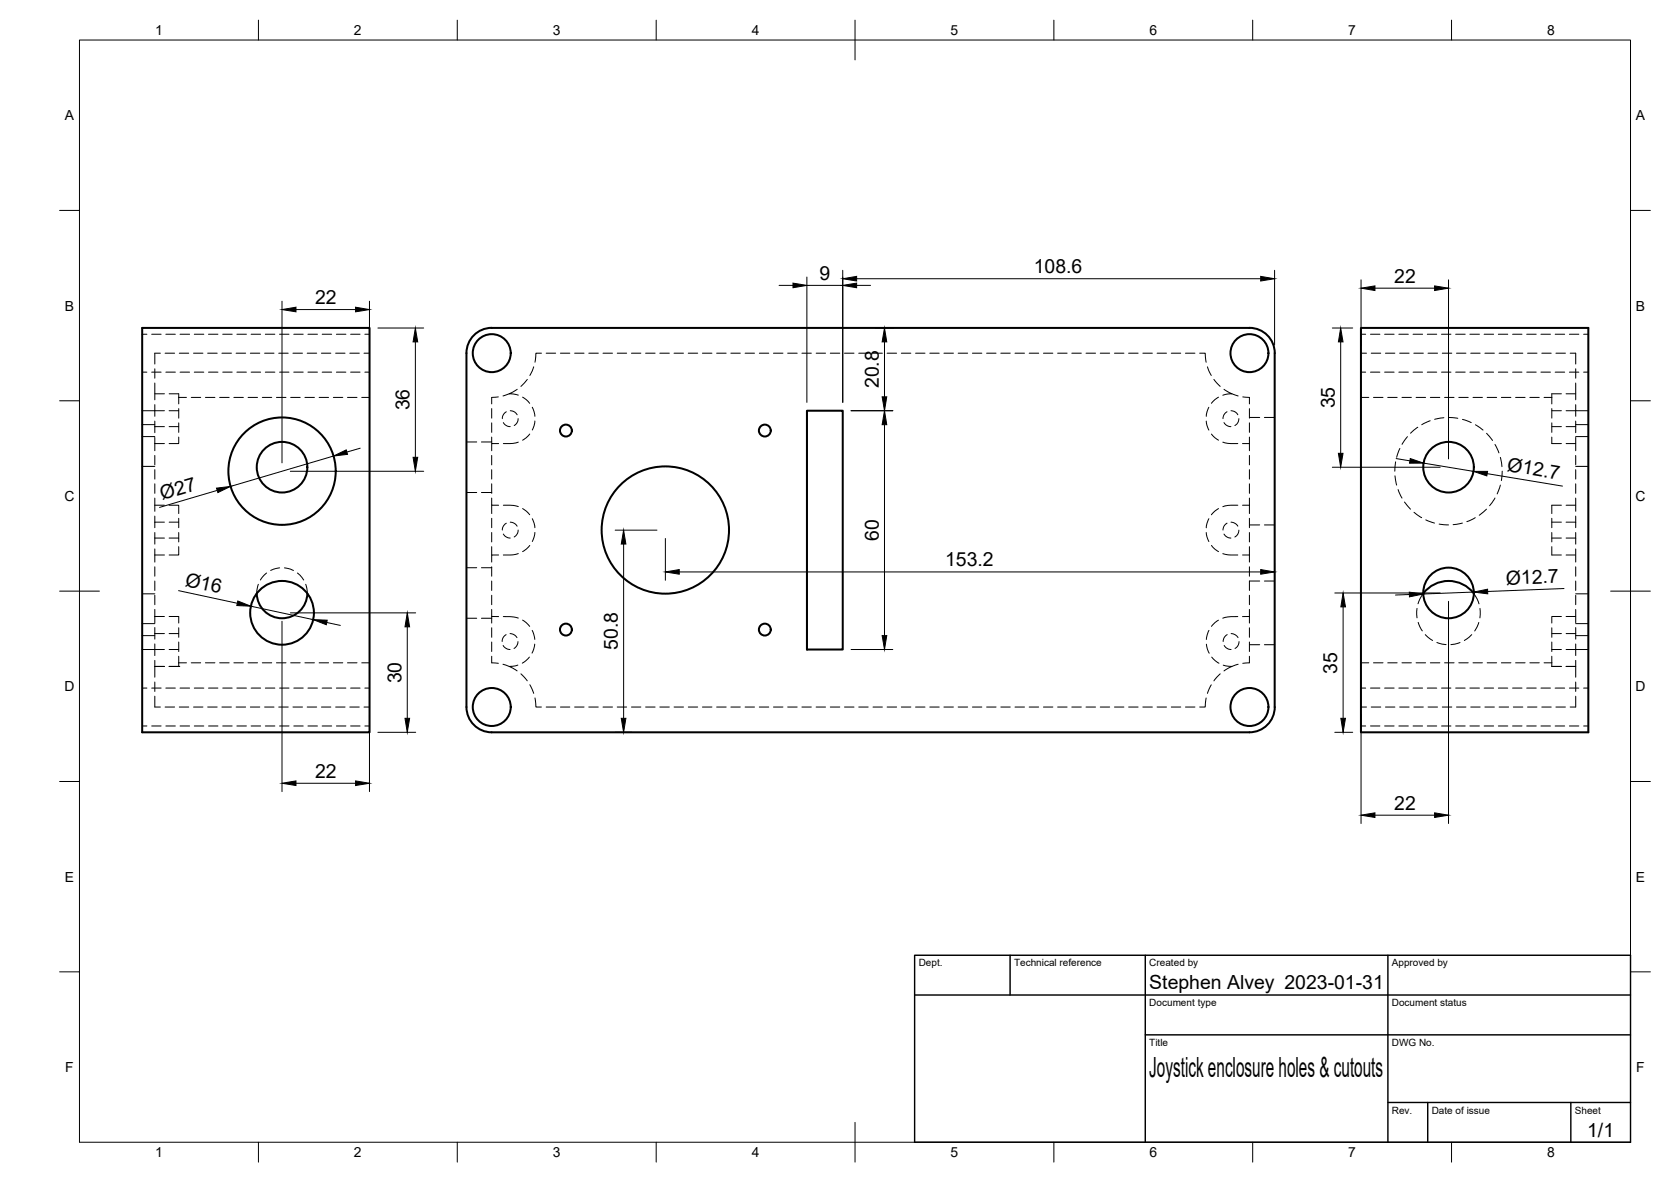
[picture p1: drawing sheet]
<svg xmlns="http://www.w3.org/2000/svg" width="420mm" height="297mm" viewBox="0 0 420 297" stroke-linecap="round" stroke-linejoin="round" font-family="sans-serif">
<!-- layer: Hidden -->
<g fill="none" stroke="#000" stroke-width=".25">
<path d="M35.8 84h1.1M35.8 93.5h1.1M38.1 84h2.4M38.1 93.5h2.4M38.9 92.7v2.3M38.9 96.3v4.2M38.9 99h2.4M40.3 88.8h-1.4v2.7M41.5 88.8h2.4M41.7 84h2.4M41.7 93.5h2.4M42.5 99h2.4v.9"/>
<path d="M44.9 99.9h2M44.9 99.9v1.6M45.1 88.8h2.4M45.3 84h2.4M45.3 93.5h2.4M48.1 99.9h2.4M48.7 88.8h2.3M48.9 84h2.3M48.9 93.5h2.3M51.6 99.9h2.4M52.2 88.8h2.4M52.4 84h2.4"/>
<path d="M52.4 93.5h2.4M55.2 99.9h2.4M55.8 88.8h2.4M56 84h2.4M56 93.5h2.4M58.8 99.9h2.4M59.4 88.8h2.4M59.6 84h2.4M59.6 93.5h2.4M62.4 99.9h2.3M62.9 88.8h2.4M63.1 84h2.4"/>
<path d="M63.1 93.5h2.4M66 99.9h2.3M66.5 88.8h2.4M66.7 84h2.4M66.7 93.5h2.4M69.5 99.9h2.4M70.1 88.8h2.4M70.3 84h2.4M70.3 93.5h2.4M73.1 99.9h2.4M73.7 88.8h2.4M73.9 84h2.3"/>
<path d="M73.9 93.5h2.3M76.7 99.9h2.4M77.2 88.8h2.4M77.4 84h2.4M77.4 93.5h2.4M80.2 99.9h2.4M80.8 88.8h2.4M81 84h2.4M81 93.5h2.4M83.8 99.9h2.4M84.4 88.8h2.4M84.6 84h2.4"/>
<path d="M84.6 93.5h2.4M87.4 99.9h2.4M87.9 88.8h2.4M88.2 84h2.3M88.2 93.5h2.3M91 99.9h1.9M91.5 88.8h1.4M91.7 84h1.2M91.7 93.5h1.2M125.3 99.7l-1.7 .2v1.6M128 99l-1.5 .5M130 97.8l-2 1.2 2.3 .3"/>
<path d="M131.4 99.8l.9 .6 .9 1M132.6 95.3l-1.6 1.8M134.2 92.2l-1 2.1M136.1 88.8h-1.4l-.2 2.2M137.3 88.8h2.4M140.9 88.8h2.4M144.5 88.8h2.4M148 88.8h2.4M151.6 88.8h2.4M155.2 88.8h2.4M158.8 88.8h2.3M162.3 88.8h2.4"/>
<path d="M165.9 88.8h2.4M169.5 88.8h2.4M173.1 88.8h2.3M176.6 88.8h2.4M180.2 88.8h2.4M183.8 88.8h2.3M187.3 88.8h2.4M190.9 88.8h2.4M194.5 88.8h2.4M198.1 88.8h2.3M201.6 88.8h2.4M205.2 88.8h2.4"/>
<path d="M208.8 88.8h2.4M212.3 88.8h2.4M215.9 88.8h2.4M219.5 88.8h2.4M223.1 88.8h2.3M226.6 88.8h2.4M230.2 88.8h2.4M233.8 88.8h2.4M237.3 88.8h2.4M240.9 88.8h2.4M244.5 88.8h2.4M248.1 88.8h2.3"/>
<path d="M251.7 88.8h2.3M255.2 88.8h2.4M258.8 88.8h2.4M262.4 88.8h2.3M265.9 88.8h2.4M269.5 88.8h2.4M273.1 88.8h2.4M276.6 88.8h2.4M280.2 88.8h2.4M283.8 88.8h2.4M287.4 88.8h2.4M290.9 88.8h2.4"/>
<path d="M294.5 88.8h2.4M298.1 88.8h2.4M301.6 88.8h1.4l.3 2.2M303.6 92.2l1 2.1M305.2 95.3l1.6 1.8M306.4 99.8l-.9 .6-.9 1M307.8 97.8l2 1.2-2.3 .3M309.8 99l1.5 .5M312.5 99.7l1.7 .2v1.6M342.2 88.8h1.4M342.2 99.9h2M342.2 84h1.2"/>
<path d="M342.2 93.5h1.2M344.6 84h2.4M344.6 93.5h2.4M344.8 88.8h2.4M345.4 99.9h2.3M348.1 84h2.4M348.1 93.5h2.4M348.4 88.8h2.3M348.9 99.9h2.4M351.7 84h2.4M351.7 93.5h2.4M351.9 88.8h2.4"/>
<path d="M352.5 99.9h2.4M355.3 84h2.4M355.3 93.5h2.4M355.5 88.8h2.4M356.1 99.9h2.4M358.9 84h2.4M358.9 93.5h2.4M359.1 88.8h2.4M359.6 99.9h2.4M362.5 84h2.3M362.5 93.5h2.3M362.6 88.8h2.4"/>
<path d="M363.2 99.9h2.4M366 84h2.4M366 93.5h2.4M366.2 88.8h2.4M366.8 99.9h2.4M369.6 84h2.4M369.6 93.5h2.4M369.8 88.8h2.4M370.4 99.9h2.3M373.2 84h2.4M373.2 93.5h2.4M373.4 88.8h2.4"/>
<path d="M373.9 99.9h2.4M376.7 84h2.4M376.7 93.5h2.4M376.9 88.8h2.4M377.5 99.9h2.4M380.3 84h2.4M380.3 93.5h2.4M380.5 88.8h2.4M381.1 99.9h2.4M383.9 84h2.4M383.9 93.5h2.4M384.1 88.8h2.4"/>
<path d="M384.7 99.9h2.3M387.5 84h2.3M387.5 93.5h2.3M387.7 88.8h2.3M388.2 99.9h2M390.2 99.9v1.6M391 84h2.4M391 93.5h2.4M391.2 88.8h2.4M392.6 99h-2.4v.9M393.8 99h2.4M394.6 84h2.4"/>
<path d="M394.6 93.5h2.4M394.8 88.8h1.4v2.7M396.2 96.3v4.2M396.2 92.7v2.3M398.2 84h1.2M398.2 93.5h1.2M35.8 103.2h5.5M35.8 106.7h3.1M35.8 109.7h3.1M35.8 117.2h3.1M38.9 101.7v2.9M38.9 107.2v1.5"/>
<path d="M38.9 109.9v1.6M38.9 105.8v1.4M38.9 111.5h2.4M38.9 107.2h2.4M38.9 111.5v1.8M38.9 114.5v2.3M38.9 118v2.4M42.5 103.2h2.4M42.5 107.2h2.4M44.9 109.8v1.7h-2.4M44.9 102.7v2.4M44.9 106.3v2.4"/>
<path d="M117.3 111.1h2.6M121.1 111.1h2.5M123.6 102.7v2.4M123.6 106.3v2.4M123.6 109.8v1.7M123.6 114.5v2.3M123.6 118v2.4M125.4 111.5h-1.8v1.8M126.6 106.2l.7 .7 1 .3M127.3 103.5l-.8 .8-.2 .9M128.3 103.2l1.2 .4 .5 .6M130.3 105.2l-.3 1.1-.7 .6"/>
<path d="M130.3 111.1a8.7 8.7 0 0 1-3.7 .4M133.2 109.1l-.9 .9-.9 .6M133.8 102.3l.5 1.1 .2 1.2M134.5 105.8l-.2 1.2-.5 1.1M303.3 105.8l.2 1.2 .5 1.1M304 102.3l-.5 1.1-.2 1.2M304.6 109.1l.9 .9 .9 .6M307.5 111.1a8.7 8.7 0 0 0 3.7 .4M307.8 106.2l.7 .7 1 .3M308.5 103.5l-.8 .8-.2 .9M309.5 103.2l1.2 .4 .5 .6M311.5 105.2l-.3 1.1-.7 .6"/>
<path d="M312.4 111.5h1.8M314.2 102.7v2.4M314.2 106.3v2.4M314.2 109.8v3.5M314.2 114.5v2.3M314.2 118v2.4M314.2 104.9h2.5M317.9 104.9h2.6M350.8 119.6l.4 2.3M350.9 116.1l-.2 2.3M352 112.7l-.8 2.2M353.9 109.7l-1.4 2"/>
<path d="M356.5 107.4l-1.8 1.5M359.6 105.7l-2.1 1M363.1 105l-2.4 .4M364.2 104.9l2.4 .2M367.7 105.4l2.2 .8M371 106.8l1.9 1.3M373.8 108.9l1.5 1.8M375.9 111.7l1 2.1M377.3 114.9l.4 2.4M377.7 118.4l-.2 2.4M390.2 109.8v1.7h2.4M390.2 102.7v2.4"/>
<path d="M390.2 106.3v2.4M390.2 103.2h2.4M390.2 107.2h2.4M393.8 111.5h2.4M393.8 103.2h5.6M393.8 107.2h2.4M396.2 109.9v3.4M396.2 107.2v1.5M396.2 101.7v2.9M396.2 105.8v1.4M396.2 114.5v2.3M396.2 118v2.4"/>
<path d="M396.2 106.7h3.2M396.2 109.7h3.2M396.2 117.2h3.2M38.9 127v1.5M38.9 129.7v1.5M38.9 135.2v1.5M38.9 138v1.5M38.9 131.2v1.4M38.9 133.8v1.4M38.9 127h2.4M38.9 139.5h2.4M38.9 135.2h2.4"/>
<path d="M38.9 131.2h2.4M38.9 121.6v2.4M38.9 125.2v1.8M38.9 139.5v1.8M42.5 127h2.4v2.1M42.5 135.2h2.4M42.5 131.2h2.4M44.9 137.4v2.1h-2.4M44.9 130.2v2.4M44.9 133.8v2.4M117.3 123.8h2.6M121.1 123.8h2.5"/>
<path d="M123.6 125.2v1.8h1.8M123.6 121.6v2.4M123.6 127v2.1M123.6 130.2v2.4M123.6 133.8v2.4M123.6 137.4v2.1M125.4 139.5h-1.8v1.8M126.6 127a9.3 9.3 0 0 1 3.7 .3M126.6 134.2l.7 .7 1 .3M127.3 131.5l-.8 .8-.2 .9M128.3 131.2l1.2 .4 .5 .6M130.3 133.2l-.3 1.1-.7 .6"/>
<path d="M130.3 139.1a8.7 8.7 0 0 1-3.7 .4M131.4 127.8l.9 .6 .9 1M133.2 137.1l-.9 .9-.9 .6M133.8 130.4l.5 1 .2 1.2M134.5 133.8l-.2 1.2-.5 1.1M303.3 133.8l.2 1.2 .5 1.1M304 130.4l-.5 1-.2 1.2M304.6 137.1l.9 .9 .9 .6M306.4 127.8l-.9 .6-.9 1M307.5 139.1a9.3 9.3 0 0 0 3.7 .4M307.8 134.2l.7 .7 1 .3M308.5 131.5l-.8 .8-.2 .9"/>
<path d="M309.5 131.2l1.2 .4 .5 .6M311.2 127a8.7 8.7 0 0 0-3.7 .3M311.5 133.2l-.3 1.1-.7 .6M312.4 127h1.8M312.4 139.5h1.8M314.2 121.6v2.4M314.2 125.2v3.9M314.2 130.2v2.4M314.2 133.8v2.4M314.2 137.4v3.9M314.2 131.9h2.5M317.9 131.9h2.6"/>
<path d="M351.5 123l1 2.2M353.1 126.2l1.5 1.8M355.5 128.7l2 1.4M358.5 130.6l2.2 .9M361.9 131.7l2.3 .2M367.7 131.5l-2.3 .4M370.9 130.1l-2.1 1M373.8 128l-1.9 1.5M375.9 125.2l-1.4 1.9M377.3 121.9l-.9 2.2M390.2 137.4v2.1h2.4M390.2 130.2v2.4"/>
<path d="M390.2 133.8v2.4M390.2 135.2h2.4M390.2 131.2h2.4M392.6 127h-2.4v2.1M393.8 127h2.4M393.8 139.5h2.4M393.8 135.2h2.4M393.8 131.2h2.4M396.2 138v3.3M396.2 135.2v1.5M396.2 129.7v1.5M396.2 125.2v3.3"/>
<path d="M396.2 133.8v1.4M396.2 131.2v1.4M396.2 121.6v2.4M35.8 156.7h3.1M35.8 159.7h3.1M35.8 149.2h3.1M38.9 159.2v1.4M38.9 155v1.5M38.9 157.7v1.5M38.9 154.9h2.4M38.9 159.2h2.4M38.9 142.4v2.4"/>
<path d="M38.9 146v2.4M38.9 149.6v2.4M38.9 153.1v1.9M42.5 154.9h2.4v1.7M42.5 159.2h2.4M44.9 157.8v2.4M65 146.8l-.4 2.3M67 144l-1.5 1.8M70.3 142.7l-2.2 .6M71.5 142.7l2.3 .7M74.8 144l1.6 1.8M76.9 146.8l.4 2.3"/>
<path d="M117.3 142.7h2.6M117.3 155.4h2.6M121.1 142.7h2.5M121.1 155.4h2.5M123.6 153.1v1.8h1.8M123.6 142.4v2.4M123.6 146v2.4M123.6 149.6v2.4M123.6 154.9v1.7M123.6 157.8v2.4M126.6 154.9l2.4 .1 1.3 .3M127.3 159.5l-.8 .8-.2 .9"/>
<path d="M128.2 159.2l1.2 .4 .6 .6M131.4 155.8l1.8 1.6M133.8 158.4l.7 2.3M304 158.4l-.7 2.3M306.4 155.9l-.9 .6-.9 .9M308.6 159.5l-.8 .8-.2 .9M309.6 159.2l.8 .2 .9 .8M311.2 154.9a9.4 9.4 0 0 0-3.8 .4M314.2 154.9h-1.8M314.2 142.4v2.4M314.2 149.6v2.4M314.2 153.1v3.5"/>
<path d="M314.2 157.8v2.4M316.7 146h-2.5v2.4M317.9 146h2.6M356.3 152.9v2.4M356.6 156.4l1 2.1M357.9 149.1l-.9 1.4-.4 1.2M358.4 159.5l1.8 1.5M370.1 159.5l-1.9 1.5M370.6 149.1l.8 1.4 .5 1.3M371.8 156.4l-1 2.2M372.1 152.9v2.4M390.2 157.8v2.4"/>
<path d="M390.2 159.2h2.4M392.6 154.9h-2.4v1.7M393.8 154.9h2.4M393.8 159.2h2.4M396.2 157.7v1.5M396.2 153.1v3.4M396.2 159.2v1.4M396.2 142.4v2.4M396.2 146v2.4M396.2 149.6v2.4M396.2 156.7h3.2M396.2 159.7h3.2"/>
<path d="M396.2 149.2h3.2M35.8 163.2h5.5M35.8 172.9h1.1M38.1 172.9h2.4M38.9 161.8v2.9M38.9 166v1.5M38.9 167.5v2.7M38.9 171.4v2.4M38.9 174.9v2.8h1.4M38.9 167.5h2.4M41.5 177.7h2.4M41.7 172.9h2.4"/>
<path d="M42.5 167.5h2.4M42.5 163.2h2.4M44.9 167.5h.1M44.9 166.6v.9M44.9 166.6h2M44.9 161.3v2.4M44.9 164.9v1.7M45.1 177.7h2.4M45.3 172.9h2.4M48.1 166.6h2.4M48.7 177.7h2.3M48.9 172.9h2.3"/>
<path d="M51.6 166.6h2.4M52.2 177.7h2.4M52.4 172.9h2.4M55.2 166.6h2.4M55.8 177.7h2.4M56 172.9h2.4M58.8 166.6h2.4M59.4 177.7h2.4M59.6 172.9h2.4M62.4 166.6h2.3M62.9 177.7h2.4M63.1 172.9h2.4"/>
<path d="M66 166.6h2.3M66.5 177.7h2.4M66.7 172.9h2.4M69.5 166.6h2.4M70.1 177.7h2.4M70.3 172.9h2.4M73.1 166.6h2.4M73.7 177.7h2.4M73.9 172.9h2.3M76.7 166.6h2.4M77.2 177.7h2.4M77.4 172.9h2.4"/>
<path d="M80.2 166.6h2.4M80.8 177.7h2.4M81 172.9h2.4M83.8 166.6h2.4M84.4 177.7h2.4M84.6 172.9h2.4M87.4 166.6h2.4M87.9 177.7h2.4M88.2 172.9h2.3M91 166.6h1.9M91.5 177.7h1.4M91.7 172.9h1.2"/>
<path d="M123.6 164.9v1.7l1.7 .1M123.6 161.3v2.4M126.5 166.9l1.5 .6M126.5 162.2l.8 .7 .9 .3M130.2 167.1l-2.2 .4 2 1.1M130.2 161.2l-.3 1.1-.7 .6M131 169.3l1.6 1.8M133.1 165.1l-1.8 1.6M133.2 172.1l1 2.2M134.5 161.9l-.7 2.2M134.5 175.4l.2 2.3h1.4M137.3 177.7h2.4"/>
<path d="M140.9 177.7h2.4M144.5 177.7h2.4M148 177.7h2.4M151.6 177.7h2.4M155.2 177.7h2.4M158.8 177.7h2.3M162.3 177.7h2.4M165.9 177.7h2.4M169.5 177.7h2.4M173.1 177.7h2.3M176.6 177.7h2.4M180.2 177.7h2.4"/>
<path d="M183.8 177.7h2.3M187.3 177.7h2.4M190.9 177.7h2.4M194.5 177.7h2.4M198.1 177.7h2.3M201.6 177.7h2.4M205.2 177.7h2.4M208.8 177.7h2.4M212.3 177.7h2.4M215.9 177.7h2.4M219.5 177.7h2.4M223.1 177.7h2.3"/>
<path d="M226.6 177.7h2.4M230.2 177.7h2.4M233.8 177.7h2.4M237.3 177.7h2.4M240.9 177.7h2.4M244.5 177.7h2.4M248.1 177.7h2.3M251.7 177.7h2.3M255.2 177.7h2.4M258.8 177.7h2.4M262.4 177.7h2.3M265.9 177.7h2.4"/>
<path d="M269.5 177.7h2.4M273.1 177.7h2.4M276.6 177.7h2.4M280.2 177.7h2.4M283.8 177.7h2.4M287.4 177.7h2.4M290.9 177.7h2.4M294.5 177.7h2.4M298.1 177.7h2.4M303.3 175.4l-.3 2.3h-1.4M303.3 161.9l.3 1.2 .4 1.1M304.6 172.1l-1 2.2"/>
<path d="M304.7 165.1l1.8 1.6M306.8 169.3l-1.6 1.8M307.6 167.2l2.2 .3M307.8 162.2l.7 .7 1 .3M309.8 167.5l-2 1.1M311.3 166.9l-1.5 .6M311.6 161.2l-.4 1.1-.7 .6M314.2 164.9v1.7l-1.7 .1M314.2 161.3v2.4M314.2 162h2.5M317.9 162h2.6M342.2 177.7h1.4"/>
<path d="M342.2 166.6h2M342.2 172.9h1.2M344.6 172.9h2.4M344.8 177.7h2.4M345.4 166.6h2.3M348.1 172.9h2.4M348.4 177.7h2.3M348.9 166.6h2.4M351.7 172.9h2.4M351.9 177.7h2.4M352.5 166.6h2.4M355.3 172.9h2.4"/>
<path d="M355.5 177.7h2.4M356.1 166.6h2.4M358.9 172.9h2.4M359.1 177.7h2.4M359.6 166.6h2.4M361.3 161.5l2.3 .5M362.5 172.9h2.3M362.6 177.7h2.4M363.2 166.6h2.4M366 172.9h2.4M366.2 177.7h2.4M366.8 166.6h2.4"/>
<path d="M367.1 161.5l-2.3 .5M369.6 172.9h2.4M369.8 177.7h2.4M370.4 166.6h2.3M373.2 172.9h2.4M373.4 177.7h2.4M373.9 166.6h2.4M376.7 172.9h2.4M376.9 177.7h2.4M377.5 166.6h2.4M380.3 172.9h2.4M380.5 177.7h2.4"/>
<path d="M381.1 166.6h2.4M383.9 172.9h2.4M384.1 177.7h2.4M384.7 166.6h2.3M387.5 172.9h2.3M387.7 177.7h2.3M388.2 166.6h2M390.2 166.6v.9h2.4M390.2 161.3v2.4M390.2 164.9v1.7M390.2 163.2h2.4M391 172.9h2.4"/>
<path d="M391.2 177.7h2.4M393.8 167.5h2.4M393.8 163.2h5.6M394.6 172.9h2.4M396.2 174.9v2.8h-1.4M396.2 171.4v2.4M396.2 166v4.2M396.2 161.8v2.9M398.2 172.9h1.2M35.8 182.4h1.1M38.1 182.4h2.4M41.7 182.4h2.4"/>
<path d="M45.3 182.4h2.4M48.9 182.4h2.3M52.4 182.4h2.4M56 182.4h2.4M59.6 182.4h2.4M63.1 182.4h2.4M66.7 182.4h2.4M70.3 182.4h2.4M73.9 182.4h2.3M77.4 182.4h2.4M81 182.4h2.4M84.6 182.4h2.4"/>
<path d="M88.2 182.4h2.3M91.7 182.4h1.2M342.2 182.4h1.2M344.6 182.4h2.4M348.1 182.4h2.4M351.7 182.4h2.4M355.3 182.4h2.4M358.9 182.4h2.4M362.5 182.4h2.3M366 182.4h2.4M369.6 182.4h2.4M373.2 182.4h2.4"/>
<path d="M376.7 182.4h2.4M380.3 182.4h2.4M383.9 182.4h2.4M387.5 182.4h2.3M391 182.4h2.4M394.6 182.4h2.4M398.2 182.4h1.2"/>
</g>
<!-- layer: Visible -->
<g fill="none" stroke="#000" stroke-width=".51">
<path d="M35.8 82.4h57.1v101.6h-57.1zM342.2 82.4h57.2v101.6h-57.2zM202.9 103.2h9v60h-9zM77.3 149.1a6.4 6.4 0 0 1-6.4 6.3 6.4 6.4 0 0 1-6.3-6.3M370.6 149.1a8 8 0 0 0-12.7 0M117.3 177.7a6.4 6.4 0 0 0 6.3 6.3h190.6a6.4 6.4 0 0 0 6.3-6.3M117.3 177.7v-89a6.3 6.3 0 0 1 6.3-6.3h190.6a6.4 6.4 0 0 1 6.3 6.3v89"/>
<circle cx="123.6" cy="88.7" r="4.8"/>
<circle cx="314.2" cy="88.7" r="4.8"/>
<circle cx="70.9" cy="118.4" r="13.5"/>
<circle cx="70.9" cy="117.4" r="6.4"/>
<circle cx="142.3" cy="108.2" r="1.49"/>
<circle cx="192.3" cy="108.2" r="1.49"/>
<circle cx="364.2" cy="117.4" r="6.4"/>
<circle cx="167.3" cy="133.2" r="16"/>
<circle cx="70.9" cy="154" r="8"/>
<circle cx="142.3" cy="158.2" r="1.49"/>
<circle cx="192.3" cy="158.2" r="1.49"/>
<circle cx="364.2" cy="149" r="6.4"/>
<circle cx="123.6" cy="177.7" r="4.8"/>
<circle cx="314.2" cy="177.7" r="4.8"/>
</g>
<!-- layer: BORDER -->
<g fill="none" stroke="#000" stroke-width=".25">
<path d="M20 10.1h390v276.9h-390zM65 5.1v5M115 5.1v5M165 5.1v5M215 5.1v10M265 5.1v5M315 5.1v5M365 5.1v5M15 52.9h5M410 52.9h5M15 100.7h5M410 100.7h5"/>
<path d="M15 148.6h10M405 148.6h10M15 196.4h5M410 196.4h5M15 244.2h5M410 244.2h5M65 287v5M115 287v5M165 287v5M215 282.1v9.9M265 287v5M315 287v5"/>
<path d="M365 287v5"/>
</g>
<!-- layer: TITLEBLOCK -->
<path d="M230 240.1h180v46.9h-180zM230 250h180M254 240.1v9.9M288 240.1v46.9M349 240.1v46.9M288 260.1h122M349 277.1h61M359 277.1v9.9M395 277.1v9.9" fill="none" stroke="#000" stroke-width=".36"/>
<!-- layer: FD_Dimensions -->
<g fill="none" stroke="#000" stroke-width=".25">
<path d="M70.9 75.7v40.6M74.4 77.8h15M92.9 75.7v11M195.9 71.7h3.5M202.9 69.6v31.5M202.9 71.7h9M211.9 67.9v33.2M215.4 70h101.6M215.4 71.7h3.5M320.5 67.9v18.8M342.2 70.3v16.4M345.7 72.4h15"/>
<path d="M364.2 70.3v45M95 82.4h11.5M104.4 85.9v29M220.3 82.4h4.2M222.4 85.9v13.8M335 82.4h5.1M337.1 85.9v28M73 118.4h33.5M83.9 114.6l-25.9 7.6M90.6 112.6l-3.4 1M214 103.2h10.5M222.4 106.7v53"/>
<path d="M335 117.4h27.1M351 115.2l3.5 .6M357.9 116.4l12.6 2.1M373.9 119l19 3.2M54.6 123.2l-14.5 4.3M154.7 133.2h10.5M156.8 136.7v43.8M167.3 135.3v10.5M44.9 148.4l14.8 3.2M63.1 152.3l15.6 3.4M70.9 156.1v42.8M73 154h31.5"/>
<path d="M82.1 156.4l3.5 .8M102.4 157.5v23M170.8 143.7h146.2M320.5 141.6v4M335.6 149h26.5M337.7 152.5v28M354.4 149.4l-3.5 .1M364.2 151.1v55.9M370.6 148.8l-12.7 .5M393.3 147.9l-19.2 .7M92.9 179.8v19.1M214 163.2h10.5"/>
<path d="M342.2 179.8v27.2M74.4 196.8h15M95 184h9.5M154.7 184h4.1M335.6 184h4.5M345.7 204.9h15"/>
</g>
<g fill="#000" stroke="#000" stroke-width=".25">
<path d="M70.9 77.8l3.5-.6v1.2zM89.4 77.2l3.5 .6-3.5 .6zM199.4 71.1l3.5 .6-3.5 .6zM211.9 70l3.5-.5v1.1zM211.9 71.7l3.5-.6v1.2zM317 69.5l3.5 .5-3.5 .6zM342.2 72.4l3.5-.6v1.2zM360.7 71.8l3.5 .6-3.5 .6zM104.4 82.4l.6 3.5h-1.1zM221.8 99.7h1.2l-.6 3.5zM222.4 82.4l.6 3.5h-1.2zM337.1 82.4l.6 3.5h-1.2z"/>
<path d="M83.9 114.6l3.2-1.5 .3 1.1zM103.9 114.9h1.1l-.6 3.5zM222.4 103.2l.6 3.5h-1.2zM336.5 113.9h1.2l-.6 3.5zM354.6 115.2l3.3 1.2h-3.5zM370.5 118.5h3.5l-.2 1.1zM54.4 122.7l3.6-.5-3.2 1.6zM156.8 133.2l.6 3.5h-1.2zM59.8 151l3.3 1.3-3.6-.1zM78.7 155.7l3.6 .2-.3 1.1zM102.4 154l.6 3.5h-1.2zM167.3 143.7l3.5-.6v1.2z"/>
<path d="M221.8 159.7h1.2l-.6 3.5zM317 143.1l3.5 .6-3.5 .6zM337.7 149l.6 3.5h-1.2zM354.4 148.8l3.5 .5-3.5 .7zM370.6 148.8l3.4-.7 .1 1.1zM70.9 196.8l3.5-.6v1.2zM89.4 196.2l3.5 .6-3.5 .6zM101.8 180.5h1.2l-.6 3.5zM156.2 180.5h1.2l-.6 3.5zM337.1 180.5h1.2l-.6 3.5zM342.2 204.9l3.5-.6v1.1zM360.7 204.3l3.5 .6-3.5 .5z"/>
</g>
<text font-size="7" x="289" y="270.6">Joystick enclosure holes &amp; cutouts</text>
<g font-size="4.9">
<text x="206" y="70.3">9</text>
<text x="259.9" y="68.6">108.6</text>
<text x="350.6" y="71">22</text>
<text x="79.2" y="76.4">22</text>
<text x="220.9" y="97.5" transform="rotate(-90 220.9 97.5)">20.8</text>
<text x="103" y="103.1" transform="rotate(-90 103 103.1)">36</text>
<text x="335.6" y="102.6" transform="rotate(-90 335.6 102.6)">35</text>
<text x="378.8" y="118.3" transform="rotate(9 378.8 118.3)">Ø12.7</text>
<text x="40.8" y="125.7" transform="rotate(-16 40.8 125.7)">Ø27</text>
<text x="220.9" y="135.9" transform="rotate(-90 220.9 135.9)">60</text>
<text x="237.6" y="142.3">153.2</text>
<text x="46.4" y="147.2" transform="rotate(12 46.4 147.2)">Ø16</text>
<text x="378.7" y="146.9" transform="rotate(-2 378.7 146.9)">Ø12.7</text>
<text x="155.3" y="163.4" transform="rotate(-90 155.3 163.4)">50.8</text>
<text x="100.9" y="171.7" transform="rotate(-90 100.9 171.7)">30</text>
<text x="336.3" y="169.3" transform="rotate(-90 336.3 169.3)">35</text>
<text x="79.2" y="195.4">22</text>
<text x="350.6" y="203.5">22</text>
<text x="289" y="248.5">Stephen Alvey 2023-01-31</text>
<text x="399.1" y="285.7">1/1</text>
</g>
<g font-size="3.5">
<text x="39" y="8.8">1</text>
<text x="89" y="8.8">2</text>
<text x="139" y="8.8">3</text>
<text x="189" y="8.8">4</text>
<text x="239" y="8.8">5</text>
<text x="289" y="8.8">6</text>
<text x="339" y="8.8">7</text>
<text x="389" y="8.8">8</text>
<text x="16.3" y="30.2">A</text>
<text x="411.3" y="30.2">A</text>
<text x="16.3" y="78">B</text>
<text x="411.3" y="78">B</text>
<text x="16.2" y="125.9">C</text>
<text x="411.2" y="125.9">C</text>
<text x="16.2" y="173.7">D</text>
<text x="411.2" y="173.7">D</text>
<text x="16.3" y="221.6">E</text>
<text x="411.3" y="221.6">E</text>
<text x="16.4" y="269.4">F</text>
<text x="411.4" y="269.4">F</text>
<text x="39" y="290.8">1</text>
<text x="89" y="290.8">2</text>
<text x="139" y="290.8">3</text>
<text x="189" y="290.8">4</text>
<text x="239" y="290.8">5</text>
<text x="289" y="290.8">6</text>
<text x="339" y="290.8">7</text>
<text x="389" y="290.8">8</text>
</g>
<g font-size="2.5">
<text x="231" y="242.9">Dept.</text>
<text x="255" y="242.9">Technical reference</text>
<text x="289" y="242.9">Created by</text>
<text x="350" y="242.9">Approved by</text>
<text x="289" y="252.8">Document type</text>
<text x="350" y="252.8">Document status</text>
<text x="289" y="262.9">Title</text>
<text x="350" y="262.9">DWG No.</text>
<text x="350" y="279.9">Rev.</text>
<text x="360" y="279.9">Date of issue</text>
<text x="396" y="279.9">Sheet</text>
</g>
</svg>
